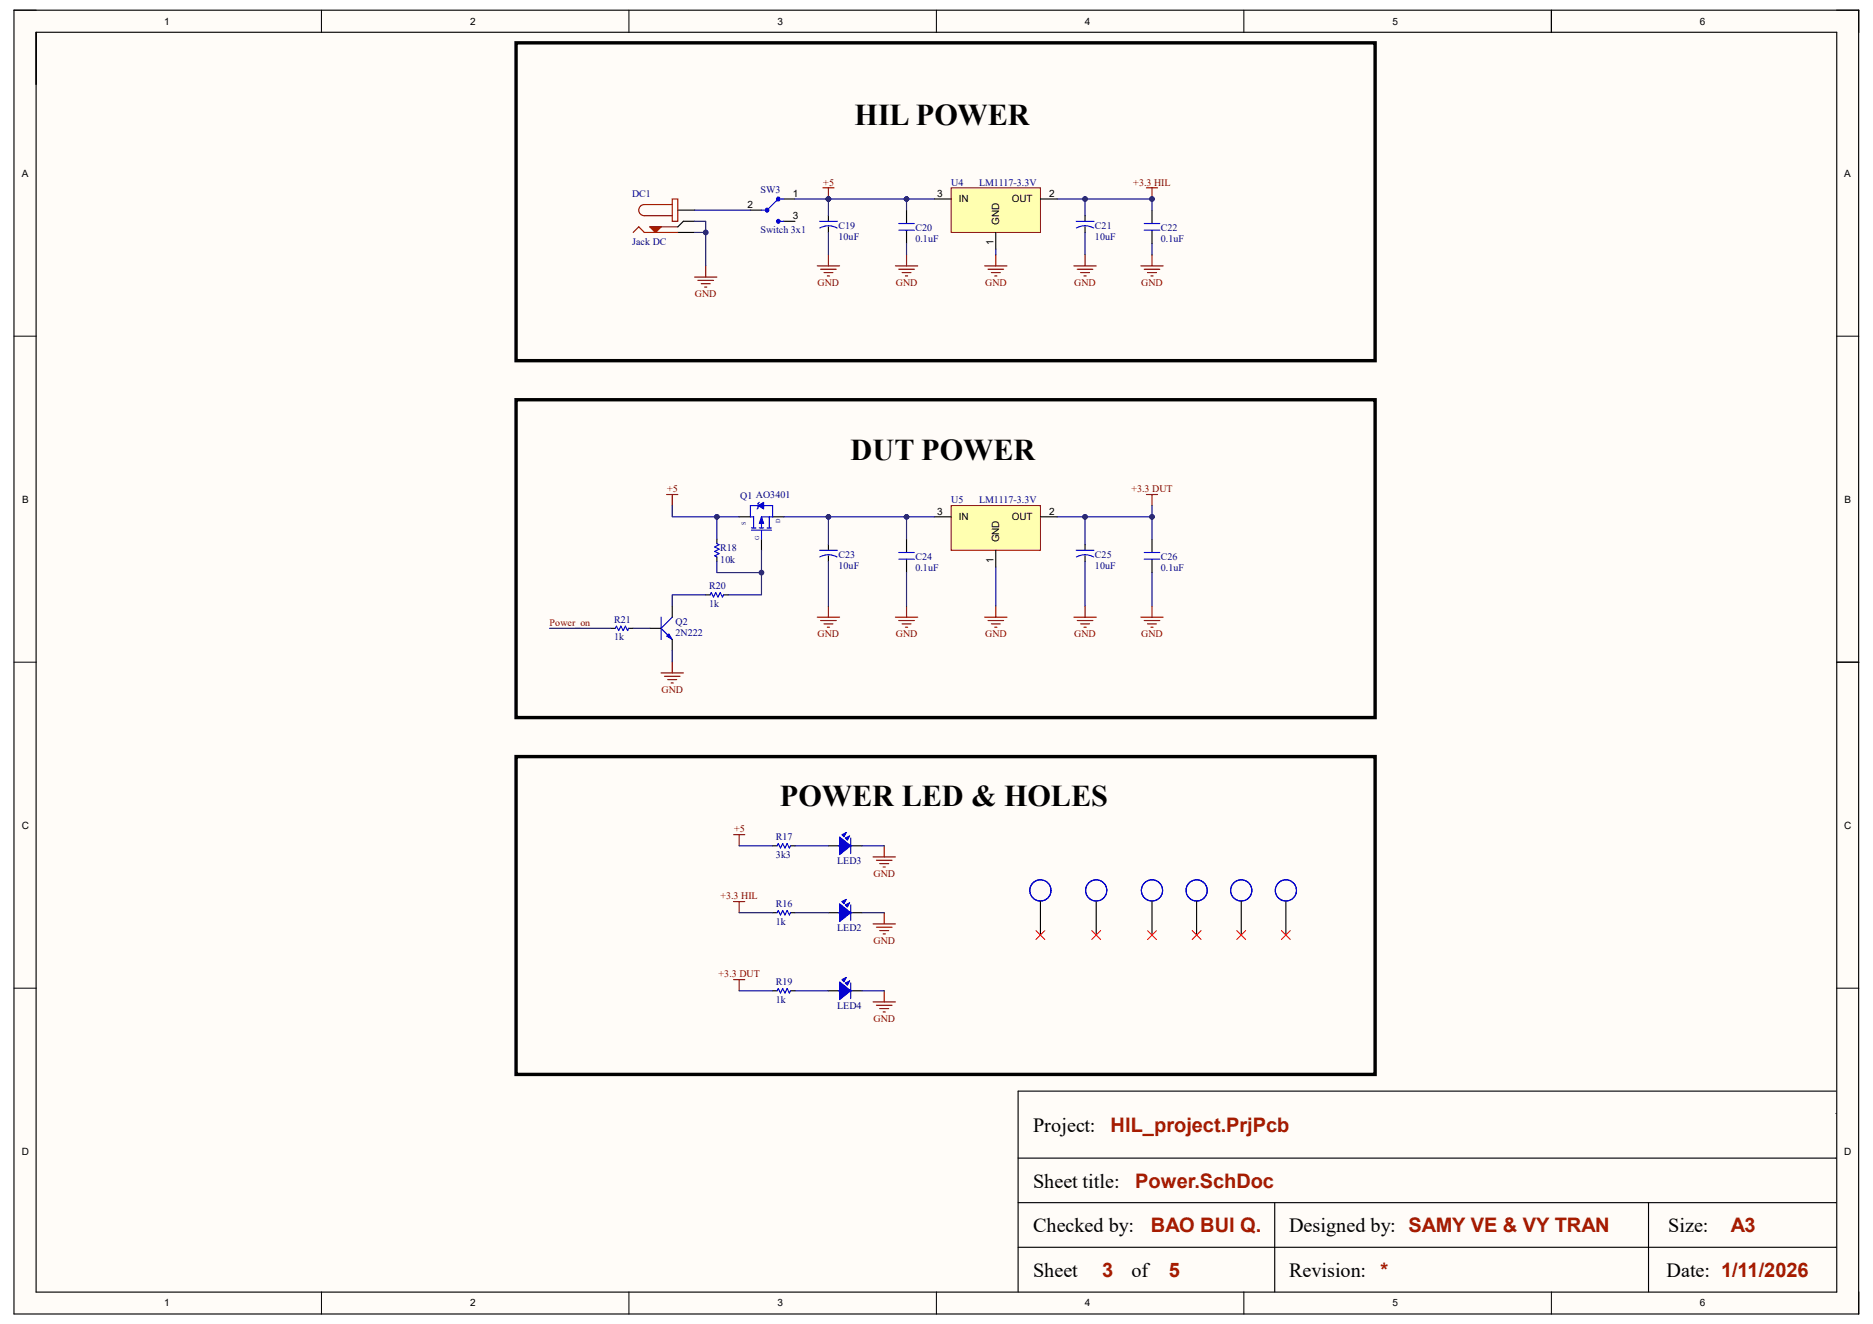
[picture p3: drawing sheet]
<svg xmlns="http://www.w3.org/2000/svg" width="420mm" height="297mm" viewBox="0 0 420 297" stroke-linecap="round" stroke-linejoin="round" font-family="sans-serif">
<g fill="#fffcf8">
<path d="M3.1 2.3h413.7v292.5h-413.7z" fill-rule="evenodd"/>
<path d="M8.1 7.3h403.7v282.5h-403.7z" fill-rule="evenodd"/>
</g>
<g fill="none" stroke="#000" stroke-width=".22">
<path d="M3.1 2.3h5M72.1 2.3v5M141 2.3v5M210 2.3v5M278.9 2.3v5M347.9 2.3v5M411.8 2.3h5v5M3.1 75.4h5M411.8 75.4h5M3.1 148.5h5M411.8 148.5h5M3.1 221.7h5"/>
<path d="M411.8 221.7h5M72.1 289.8v5M141 289.8v5M210 289.8v5M278.9 289.8v5M347.9 289.8v5M416.8 289.8v5"/>
</g>
<g fill="none" stroke="#000" stroke-width=".25">
<path d="M3.1 2.3h413.7v292.5h-413.7zM8.1 7.2h403.8v282.7h-403.8zM8.1 7.3v11.6M347.9 2.3v4.9M411.9 148.5h4.9M228.3 244.8v45M228.3 259.8h183.4M228.3 244.8h183.4M411.7 249.8h.1M228.3 269.8h183.4M228.3 279.8h183.4M285.8 269.8v20"/>
<path d="M369.7 269.8v20"/>
</g>
<path d="M213.3 42.1h20v10h-20z" fill-rule="evenodd" fill="#ffffb0"/>
<path d="M213.3 42.1h20v10h-20z" fill="none" stroke="#800000" stroke-width=".22"/>
<path d="M209.5 44.6h3.8M223.3 52.1v3.8M233.3 44.6h3.7" fill="none" stroke="#000" stroke-width=".25"/>
<path d="M220.8 59.6h5M223.3 57.1v2.5M257.1 42.1h2.5M258.3 42.1v2.5M221.5 60.4h3.5M222.3 61.2h2M223 61.9h.5" fill="none" stroke="#800000" stroke-width=".25"/>
<circle cx="258.3" cy="44.6" r=".5" fill="#000080"/>
<circle cx="258.3" cy="44.6" r=".5" fill="none" stroke="#000080" stroke-width=".22"/>
<path d="M184.5 42.1h2.5M185.8 42.1v2.5" fill="none" stroke="#800000" stroke-width=".25"/>
<circle cx="185.8" cy="44.6" r=".5" fill="#000080"/>
<circle cx="185.8" cy="44.6" r=".5" fill="none" stroke="#000080" stroke-width=".22"/>
<path d="M203.3 47.1v3M203.3 51.6v3M258.3 47.1v3M258.3 51.6v3" fill="none" stroke="#000" stroke-width=".25"/>
<path d="M201.5 51.6h3.5M201.5 50.1h3.5M256.6 51.6h3.5M256.6 50.1h3.5" fill="none" stroke="#00f" stroke-width=".25"/>
<g fill="none" stroke="#800000" stroke-width=".25">
<path d="M200.8 59.6h5M203.3 57.1v2.5M240.8 59.6h5M243.3 57.1v2.5M255.8 59.6h5M258.3 57.1v2.5M201.5 60.4h3.5M202.3 61.2h2M203 61.9h.5M241.6 60.4h3.5M242.3 61.2h2M243.1 61.9h.5"/>
<path d="M256.6 60.4h3.5M257.3 61.2h2M258.1 61.9h.5"/>
</g>
<path d="M213.3 113.4h20v10h-20z" fill-rule="evenodd" fill="#ffffb0"/>
<path d="M213.3 113.4h20v10h-20z" fill="none" stroke="#800000" stroke-width=".22"/>
<g fill="none" stroke="#000" stroke-width=".25">
<path d="M165.7 115.9h2.5M173.3 115.9h2.5M209.5 115.9h3.8M233.3 115.9h3.7M158.2 133.4h1M160.7 120.9v1M160.7 124.9v1M162.2 133.4h1M170.8 120.9v2.5M203.3 120.9v3M203.3 125.4v3M223.3 123.4v3.8"/>
<path d="M258.3 120.9v3M258.3 125.4v3"/>
</g>
<g fill="none" stroke="#800000" stroke-width=".25">
<path d="M149.5 110.9h2.5M150.7 110.9v2.5M257.1 110.9h2.5M258.3 110.9v2.5M200.8 138.5h5M201.5 139.2h3.5M202.3 140h2M203.3 136v2.5M220.8 138.5h5M221.5 139.2h3.5M222.3 140h2M223.3 136v2.5"/>
<path d="M255.8 138.5h5M256.6 139.2h3.5M257.3 140h2M258.3 136v2.5M203 140.7h.5M223 140.7h.5M258.1 140.7h.5"/>
</g>
<g fill="none" stroke="#00f" stroke-width=".25">
<path d="M168.5 118.9h4.5M168.5 118.4h1M169 115.9v2.5M170 113.4h-1.8v2.5M170.2 118.4h1M170.8 118.9v2M171.2 113.4h2.1M172 118.4h1M172.5 115.9v2.5M173.3 115.9h-2.5v2.5M159.2 133.4l.3-.5 .5 1 .5-1 .5 1 .5-1 .5 1 .2-.5M160.7 121.9l.5 .3-1 .5 1 .5-1 .5 1 .5-1 .5 .5 .2"/>
<path d="M201.5 125.4h3.5M201.5 123.9h3.5M256.6 125.4h3.5M256.6 123.9h3.5"/>
</g>
<path d="M170.8 115.9l.4 1.5h-1z" fill="#00f"/>
<path d="M170.8 115.9l.4 1.5h-1z" fill="none" stroke="#00f" stroke-width=".22"/>
<path d="M168.2 115.9h.8M173.3 113.4v2.5" fill="none" stroke="#00f" stroke-width=".25"/>
<path d="M170 113.4l1.2-.7v1.5z" fill="#00f"/>
<path d="M170 113.4l1.2-.7v1.5z" fill="none" stroke="#00f" stroke-width=".22"/>
<path d="M170.2 112.7l-.2 .2v1l-.2 .3M148.2 138.5v5M150.7 138.5l-2.5 2.5 2 2" fill="none" stroke="#00f" stroke-width=".25"/>
<path d="M149.5 142.7l.5-.5 .7 1.3z" fill="#00f"/>
<path d="M149.5 142.7l.5-.5 .7 1.3z" fill="none" stroke="#00f" stroke-width=".22"/>
<path d="M150.7 135.9v2.6M145.7 141h2.5M150.7 143.5v2.5M173.3 222.3h1M177.3 222.3h1" fill="none" stroke="#000" stroke-width=".25"/>
<path d="M148.2 151h5M149 151.7h3.5M149.7 152.5h2M150.5 153.2h.5M150.7 148.5v2.5M195.8 224.8h5M196.5 225.5h3.5M197.3 226.3h2M198 227h.5M198.3 222.3v2.5" fill="none" stroke="#800000" stroke-width=".25"/>
<path d="M174.3 222.3l.2-.5 .5 1 .5-1 .5 1 .5-1 .5 1 .3-.5" fill="none" stroke="#00f" stroke-width=".25"/>
<path d="M188.8 219.8l1-.5-.5 1z" fill="#00f"/>
<path d="M188.8 219.8l1-.5-.5 1z" fill="none" stroke="#00f" stroke-width=".22"/>
<path d="M189.5 220.5l1-.5-.5 1z" fill="#00f"/>
<path d="M189.5 220.5l1-.5-.5 1z" fill="none" stroke="#00f" stroke-width=".22"/>
<path d="M188.3 220.3l2.5 2-2.5 2z" fill="#00f"/>
<path d="M188.3 220.3l2.5 2-2.5 2z" fill="none" stroke="#00f" stroke-width=".22"/>
<path d="M174.3 189.7l.2-.5 .5 1 .5-1 .5 1 .5-1 .5 1 .3-.5M188 222.3h.8M190.5 222.3h.5M190.8 220.5v3.5" fill="none" stroke="#00f" stroke-width=".25"/>
<path d="M173.3 189.7h1M177.3 189.7h1M185.8 222.3h2.5M190.8 222.3h2.5" fill="none" stroke="#000" stroke-width=".25"/>
<path d="M195.8 192.2h5M196.5 193h3.5M197.3 193.7h2M198 194.5h.5M198.3 189.7v2.5" fill="none" stroke="#800000" stroke-width=".25"/>
<path d="M188.8 187.2l1-.5-.5 1z" fill="#00f"/>
<path d="M188.8 187.2l1-.5-.5 1z" fill="none" stroke="#00f" stroke-width=".22"/>
<path d="M189.5 188l1-.5-.5 1z" fill="#00f"/>
<path d="M189.5 188l1-.5-.5 1z" fill="none" stroke="#00f" stroke-width=".22"/>
<path d="M188.3 187.7l2.5 2-2.5 2z" fill="#00f"/>
<path d="M188.3 187.7l2.5 2-2.5 2z" fill="none" stroke="#00f" stroke-width=".22"/>
<path d="M138 141l.2-.5 .5 1 .5-1 .5 1 .5-1 .5 1 .3-.5M188 189.7h.8M190.5 189.7h.5M190.8 188v3.5M174.3 204.7l.2-.5 .5 1.1 .5-1.1 .5 1.1 .5-1.1 .5 1.1 .3-.6" fill="none" stroke="#00f" stroke-width=".25"/>
<path d="M137 141h1M141 141h1M185.8 189.7h2.5M190.8 189.7h2.5M173.3 204.7h1M177.3 204.7h1" fill="none" stroke="#000" stroke-width=".25"/>
<path d="M164.5 187.2h2.5M165.7 187.2v2.5M164.5 219.8h2.5M165.7 219.8v2.5M195.8 207.3h5M196.5 208h3.5M197.3 208.8h2M198 209.5h.5M198.3 204.7v2.6" fill="none" stroke="#800000" stroke-width=".25"/>
<path d="M188.8 202.2l1-.4-.5 .9z" fill="#00f"/>
<path d="M188.8 202.2l1-.4-.5 .9z" fill="none" stroke="#00f" stroke-width=".22"/>
<path d="M189.5 203l1-.5-.5 1z" fill="#00f"/>
<path d="M189.5 203l1-.5-.5 1z" fill="none" stroke="#00f" stroke-width=".22"/>
<path d="M188.3 202.7l2.5 2-2.5 2z" fill="#00f"/>
<path d="M188.3 202.7l2.5 2-2.5 2z" fill="none" stroke="#00f" stroke-width=".22"/>
<path d="M188 204.7h.8M190.5 204.7h.5M190.8 203v3.5" fill="none" stroke="#00f" stroke-width=".25"/>
<path d="M152 52.1h3.7M152 47.1h3.7M153.2 49.6h2.5M185.8 204.7h2.5M190.8 204.7h2.5" fill="none" stroke="#000" stroke-width=".25"/>
<path d="M183.3 59.6h5M185.8 57.1v2.5M184 60.4h3.5M184.8 61.2h2M185.5 61.9h.5M164.5 202.2h2.5M165.7 202.2v2.5" fill="none" stroke="#800000" stroke-width=".25"/>
<path d="M142 52.1l1.2-1.2 1.3 1.2h7.5M148.2 50.9l-1.2 1.2-1.3-1.2h6.3M150.7 44.6h1.3v5h-1.3zM150.7 45.9h-6.2a1.25 1.25 0 0 0-1.3 1.2 1.25 1.25 0 0 0 1.3 1.3h6.2" fill="none" stroke="#980000" stroke-width=".25"/>
<path d="M145.7 50.9h2.5l-1.2 1.2z" fill="#980000"/>
<path d="M145.7 50.9h2.5l-1.2 1.2z" fill="none" stroke="#980000" stroke-width=".22"/>
<path d="M153.2 49.6l-1.2 1.3M168.2 47.1h2.6M175.8 44.6h2.5M175.8 49.6h2.5M185.8 48.4v1.2M185.8 50.9v1.2M243.3 48.4v1.2M243.3 50.9v1.2M185.8 122.2v1.2M185.8 124.7v1.2M243.3 122.2v1.2M243.3 124.7v1.2" fill="none" stroke="#000" stroke-width=".25"/>
<g fill="none" stroke="#800000" stroke-width=".25">
<path d="M158.2 59.6v2.6M155.7 62.2h5M156.5 62.9h3.5M157.2 63.6h2M158 64.4h.5M183.3 138.5h5M184 139.2h3.5M184.8 140h2M185.8 136v2.5M240.8 138.5h5M241.6 139.2h3.5M242.3 140h2"/>
<path d="M243.3 136v2.5M185.5 140.7h.5M243.1 140.7h.5"/>
</g>
<path d="M115.7 9.6h192.6v71.3h-192.6zM115.7 89.7h192.6v71.3h-192.6zM115.7 169.7h192.6v71.3h-192.6z" fill="none" stroke="#000" stroke-width=".76"/>
<path d="M170.8 47.1h1.2M183.8 49.6h4M183.8 51.1a4 4 0 0 1 3.9 0M241.3 49.6h4M241.4 51.1a4 4 0 0 1 3.8 0M183.8 123.4h4M183.8 124.9a4 4 0 0 1 3.9 0M241.3 123.4h4M241.4 124.9a4 4 0 0 1 3.8 0" fill="none" stroke="#00f" stroke-width=".25"/>
<circle cx="174.5" cy="44.6" r=".42" fill="#00f"/>
<circle cx="174.5" cy="44.6" r=".42" fill="none" stroke="#00f" stroke-width=".22"/>
<circle cx="174.5" cy="49.6" r=".42" fill="#00f"/>
<circle cx="174.5" cy="49.6" r=".42" fill="none" stroke="#00f" stroke-width=".22"/>
<path d="M174.5 44.6h1.3M174.5 49.6h1.3" fill="none" stroke="#00f" stroke-width=".25"/>
<circle cx="172" cy="47.1" r=".42" fill="#00f"/>
<circle cx="172" cy="47.1" r=".42" fill="none" stroke="#00f" stroke-width=".22"/>
<g fill="none" stroke="#00f" stroke-width=".25">
<path d="M174.5 44.6l-2.5 2.5"/>
<circle cx="233.3" cy="199.7" r="2.38"/>
<circle cx="245.8" cy="199.7" r="2.38"/>
<circle cx="258.3" cy="199.7" r="2.38"/>
<circle cx="268.3" cy="199.7" r="2.38"/>
</g>
<path d="M233.3 202.2v7.6M245.8 202.2v7.6M258.3 202.2v7.6M268.3 202.2v7.6" fill="none" stroke="#000" stroke-width=".25"/>
<path d="M232.3 208.8l2 2M234.3 208.8l-2 2M244.8 208.8l2 2M246.8 208.8l-2 2M257.3 208.8l2 2M259.3 208.8l-2 2M267.3 208.8l2 2M269.3 208.8l-2 2" fill="none" stroke="#f00" stroke-width=".22"/>
<path d="M185.8 44.6h23.7M223.3 55.9v1.2" fill="none" stroke="#000080" stroke-width=".25"/>
<circle cx="185.8" cy="44.6" r=".5" fill="#000080"/>
<circle cx="185.8" cy="44.6" r=".5" fill="none" stroke="#000080" stroke-width=".22"/>
<circle cx="203.3" cy="44.6" r=".5" fill="#000080"/>
<circle cx="203.3" cy="44.6" r=".5" fill="none" stroke="#000080" stroke-width=".22"/>
<path d="M203.3 54.6v2.5M258.3 54.6v2.5M150.7 113.4v2.5h15" fill="none" stroke="#000080" stroke-width=".25"/>
<circle cx="160.7" cy="115.9" r=".5" fill="#000080"/>
<circle cx="160.7" cy="115.9" r=".5" fill="none" stroke="#000080" stroke-width=".22"/>
<path d="M170.8 123.4v10h-7.6" fill="none" stroke="#000080" stroke-width=".25"/>
<circle cx="170.7" cy="128.4" r=".5" fill="#000080"/>
<circle cx="170.7" cy="128.4" r=".5" fill="none" stroke="#000080" stroke-width=".22"/>
<path d="M160.7 125.9v2.5h10.1" fill="none" stroke="#000080" stroke-width=".25"/>
<circle cx="170.7" cy="128.4" r=".5" fill="#000080"/>
<circle cx="170.7" cy="128.4" r=".5" fill="none" stroke="#000080" stroke-width=".22"/>
<path d="M160.7 115.9v5" fill="none" stroke="#000080" stroke-width=".25"/>
<circle cx="160.7" cy="115.9" r=".5" fill="#000080"/>
<circle cx="160.7" cy="115.9" r=".5" fill="none" stroke="#000080" stroke-width=".22"/>
<path d="M175.8 115.9h33.7" fill="none" stroke="#000080" stroke-width=".25"/>
<circle cx="185.8" cy="115.9" r=".5" fill="#000080"/>
<circle cx="185.8" cy="115.9" r=".5" fill="none" stroke="#000080" stroke-width=".22"/>
<circle cx="203.3" cy="115.9" r=".5" fill="#000080"/>
<circle cx="203.3" cy="115.9" r=".5" fill="none" stroke="#000080" stroke-width=".22"/>
<path d="M203.3 115.9v5M223.3 127.2v8.8" fill="none" stroke="#000080" stroke-width=".25"/>
<circle cx="203.3" cy="115.9" r=".5" fill="#000080"/>
<circle cx="203.3" cy="115.9" r=".5" fill="none" stroke="#000080" stroke-width=".22"/>
<path d="M258.3 115.9v5M203.3 128.4v7.6M258.3 128.4v7.6" fill="none" stroke="#000080" stroke-width=".25"/>
<circle cx="258.3" cy="115.9" r=".5" fill="#000080"/>
<circle cx="258.3" cy="115.9" r=".5" fill="none" stroke="#000080" stroke-width=".22"/>
<path d="M203.3 44.6v2.5M158.2 133.4h-7.5v2.5M123.2 141h13.8M142 141h3.7M150.7 146v2.5M165.7 189.7h7.6M193.3 189.7h5M165.7 204.7h7.6M193.3 204.7h5M165.7 222.3h7.6M193.3 222.3h5" fill="none" stroke="#000080" stroke-width=".25"/>
<circle cx="203.3" cy="44.6" r=".5" fill="#000080"/>
<circle cx="203.3" cy="44.6" r=".5" fill="none" stroke="#000080" stroke-width=".22"/>
<path d="M155.7 49.6h2.5v10" fill="none" stroke="#000080" stroke-width=".25"/>
<circle cx="158.2" cy="52.1" r=".5" fill="#000080"/>
<circle cx="158.2" cy="52.1" r=".5" fill="none" stroke="#000080" stroke-width=".22"/>
<path d="M155.7 52.1h2.5" fill="none" stroke="#000080" stroke-width=".25"/>
<circle cx="158.2" cy="52.1" r=".5" fill="#000080"/>
<circle cx="158.2" cy="52.1" r=".5" fill="none" stroke="#000080" stroke-width=".22"/>
<path d="M185.8 115.9v6.3" fill="none" stroke="#000080" stroke-width=".25"/>
<circle cx="185.8" cy="115.9" r=".5" fill="#000080"/>
<circle cx="185.8" cy="115.9" r=".5" fill="none" stroke="#000080" stroke-width=".22"/>
<path d="M237 44.6h21.3v2.5M185.8 125.9v10.1" fill="none" stroke="#000080" stroke-width=".25"/>
<circle cx="258.3" cy="44.6" r=".5" fill="#000080"/>
<circle cx="258.3" cy="44.6" r=".5" fill="none" stroke="#000080" stroke-width=".22"/>
<circle cx="243.3" cy="44.6" r=".5" fill="#000080"/>
<circle cx="243.3" cy="44.6" r=".5" fill="none" stroke="#000080" stroke-width=".22"/>
<path d="M258.3 113.4v2.5h-21.3" fill="none" stroke="#000080" stroke-width=".25"/>
<circle cx="243.3" cy="115.9" r=".5" fill="#000080"/>
<circle cx="243.3" cy="115.9" r=".5" fill="none" stroke="#000080" stroke-width=".22"/>
<circle cx="258.3" cy="115.9" r=".5" fill="#000080"/>
<circle cx="258.3" cy="115.9" r=".5" fill="none" stroke="#000080" stroke-width=".22"/>
<path d="M243.3 44.6v3.8" fill="none" stroke="#000080" stroke-width=".25"/>
<circle cx="243.3" cy="44.6" r=".5" fill="#000080"/>
<circle cx="243.3" cy="44.6" r=".5" fill="none" stroke="#000080" stroke-width=".22"/>
<path d="M185.8 44.6v3.8M185.8 52.1v5M243.3 52.1v5" fill="none" stroke="#000080" stroke-width=".25"/>
<circle cx="185.8" cy="44.6" r=".5" fill="#000080"/>
<circle cx="185.8" cy="44.6" r=".5" fill="none" stroke="#000080" stroke-width=".22"/>
<path d="M243.3 115.9v6.3" fill="none" stroke="#000080" stroke-width=".25"/>
<circle cx="243.3" cy="115.9" r=".5" fill="#000080"/>
<circle cx="243.3" cy="115.9" r=".5" fill="none" stroke="#000080" stroke-width=".22"/>
<path d="M155.7 47.1h12.5M178.3 44.6h7.5M243.3 125.9v10.1" fill="none" stroke="#000080" stroke-width=".25"/>
<circle cx="185.8" cy="44.6" r=".5" fill="#000080"/>
<circle cx="185.8" cy="44.6" r=".5" fill="none" stroke="#000080" stroke-width=".22"/>
<path d="M178.3 189.7h7.5M178.3 204.7h7.5M178.3 222.3h7.5" fill="none" stroke="#000080" stroke-width=".25"/>
<g fill="none" stroke="#00f" stroke-width=".25">
<circle cx="278.3" cy="199.7" r="2.38"/>
<circle cx="288.3" cy="199.7" r="2.38"/>
</g>
<path d="M278.3 202.2v7.6M288.3 202.2v7.6" fill="none" stroke="#000" stroke-width=".25"/>
<path d="M277.3 208.8l2 2M279.3 208.8l-2 2M287.3 208.8l2 2M289.3 208.8l-2 2" fill="none" stroke="#f00" stroke-width=".22"/>
<g font-size="6.8">
<text x="191.6" y="28.2">HIL POWER</text>
<text x="190.7" y="103.2">DUT POWER</text>
<text x="174.9" y="180.8">POWER LED &amp; HOLES</text>
</g>
<g font-size="4.5">
<text x="231.6" y="253.9">Project:</text>
<text x="231.6" y="266.4">Sheet title:</text>
<text x="231.6" y="276.4">Checked by:</text>
<text x="289.1" y="276.4">Designed by: SAMY VE &amp; VY TRAN</text>
<text x="374.1" y="276.4">Size:</text>
<text x="231.6" y="286.4">Sheet</text>
<text x="253.7" y="286.4">of</text>
<text x="289.1" y="286.4">Revision:</text>
<text x="373.7" y="286.4">Date: 1/11/2026</text>
</g>
<g font-size="4.5" fill="#a61c00">
<text x="249" y="254">HIL_project.PrjPcb</text>
<text x="254.6" y="266.4">Power.SchDoc</text>
<text x="258.1" y="276.4">BAO BUI Q.</text>
<text x="388.1" y="276.4">A3</text>
<text x="247.1" y="286.5">3</text>
<text x="262.1" y="286.5">5</text>
<text x="309.6" y="286.5">*</text>
</g>
<g font-size="2.2">
<text x="36.8" y="5.5">1</text>
<text x="105.4" y="5.5">2</text>
<text x="174.4" y="5.5">3</text>
<text x="243.3" y="5.5">4</text>
<text x="312.3" y="5.5">5</text>
<text x="381.2" y="5.5">6</text>
<text x="4.9" y="39.6">A</text>
<text x="413.6" y="39.6">A</text>
<text x="167.6" y="46.7">2</text>
<text x="177.8" y="44.2">1</text>
<text x="210.1" y="44.2">3</text>
<text x="215" y="45.4">IN</text>
<text x="226.9" y="45.4">OUT</text>
<text x="235.3" y="44.2">2</text>
<text x="177.8" y="49.1">3</text>
<text x="224.1" y="50.4" transform="rotate(-90 224.1 50.4)">GND</text>
<text x="222.8" y="55" transform="rotate(-90 222.8 55)">1</text>
<text x="5" y="112.7">B</text>
<text x="413.6" y="112.7">B</text>
<text x="210.1" y="115.4">3</text>
<text x="215" y="116.7">IN</text>
<text x="226.9" y="116.7">OUT</text>
<text x="235.3" y="115.4">2</text>
<text x="224.1" y="121.7" transform="rotate(-90 224.1 121.7)">GND</text>
<text x="222.8" y="126.3" transform="rotate(-90 222.8 126.3)">1</text>
<text x="4.9" y="185.9">C</text>
<text x="413.6" y="185.9">C</text>
<text x="4.9" y="259">D</text>
<text x="413.6" y="259">D</text>
<text x="36.8" y="293.1">1</text>
<text x="105.4" y="293.1">2</text>
<text x="174.4" y="293.1">3</text>
<text x="243.3" y="293.1">4</text>
<text x="312.3" y="293.1">5</text>
<text x="381.2" y="293.1">6</text>
</g>
<g font-size="2.2" fill="#800000">
<text x="184.6" y="41.6">+5</text>
<text x="254.1" y="41.6">+3.3 HIL</text>
<text x="183.3" y="64.1">GND</text>
<text x="200.9" y="64.1">GND</text>
<text x="220.9" y="64.1">GND</text>
<text x="240.9" y="64.1">GND</text>
<text x="255.9" y="64.1">GND</text>
<text x="155.8" y="66.6">GND</text>
<text x="149.6" y="110.4">+5</text>
<text x="253.7" y="110.4">+3.3 DUT</text>
<text x="123.2" y="140.5">Power_on</text>
<text x="183.3" y="143">GND</text>
<text x="200.9" y="143">GND</text>
<text x="220.9" y="143">GND</text>
<text x="240.9" y="143">GND</text>
<text x="255.9" y="143">GND</text>
<text x="148.3" y="155.4">GND</text>
<text x="164.6" y="186.7">+5</text>
<text x="195.9" y="196.7">GND</text>
<text x="161.5" y="201.7">+3.3 HIL</text>
<text x="195.9" y="211.8">GND</text>
<text x="161.1" y="219.2">+3.3 DUT</text>
<text x="195.9" y="229.3">GND</text>
</g>
<g font-size="2.2" fill="#000080">
<text x="213.3" y="41.6">U4</text>
<text x="219.5" y="41.6">LM1117-3.3V</text>
<text x="141.7" y="44.1">DC1</text>
<text x="170.5" y="43.4">SW3</text>
<text x="170.5" y="52.4">Switch 3x1</text>
<text x="188" y="51.4">C19</text>
<text x="188" y="53.9">10uF</text>
<text x="205.3" y="51.9">C20</text>
<text x="245.5" y="51.4">C21</text>
<text x="245.5" y="53.9">10uF</text>
<text x="260.3" y="51.9">C22</text>
<text x="141.7" y="54.9">Jack DC</text>
<text x="205.3" y="54.4">0.1uF</text>
<text x="260.3" y="54.4">0.1uF</text>
<text x="166" y="111.9">Q1 AO3401</text>
<text x="213.3" y="112.9">U5</text>
<text x="219.5" y="112.9">LM1117-3.3V</text>
<text x="161.5" y="123.7">R18</text>
<text x="188" y="125.2">C23</text>
<text x="205.3" y="125.7">C24</text>
<text x="245.5" y="125.2">C25</text>
<text x="260.3" y="125.7">C26</text>
<text x="161.5" y="126.2">10k</text>
<text x="188" y="127.7">10uF</text>
<text x="205.3" y="128.2">0.1uF</text>
<text x="245.5" y="127.7">10uF</text>
<text x="260.3" y="128.2">0.1uF</text>
<text x="159" y="132.2">R20</text>
<text x="159" y="136.2">1k</text>
<text x="137.7" y="139.7">R21</text>
<text x="137.7" y="143.7">1k</text>
<text x="151.5" y="140.2">Q2</text>
<text x="151.5" y="142.7">2N222</text>
<text x="174" y="188.5">R17</text>
<text x="174" y="192.5">3k3</text>
<text x="187.7" y="193.7">LED3</text>
<text x="174" y="203.5">R16</text>
<text x="174" y="207.5">1k</text>
<text x="187.7" y="208.7">LED2</text>
<text x="174" y="221">R19</text>
<text x="174" y="225">1k</text>
<text x="187.7" y="226.3">LED4</text>
</g>
<g font-size="1.4" fill="#000080">
<text x="167.2" y="117.7" transform="rotate(-90 167.2 117.7)">S</text>
<text x="175" y="117.4" transform="rotate(-90 175 117.4)">D</text>
<text x="170.2" y="121.2" transform="rotate(-90 170.2 121.2)">G</text>
</g>
</svg>
